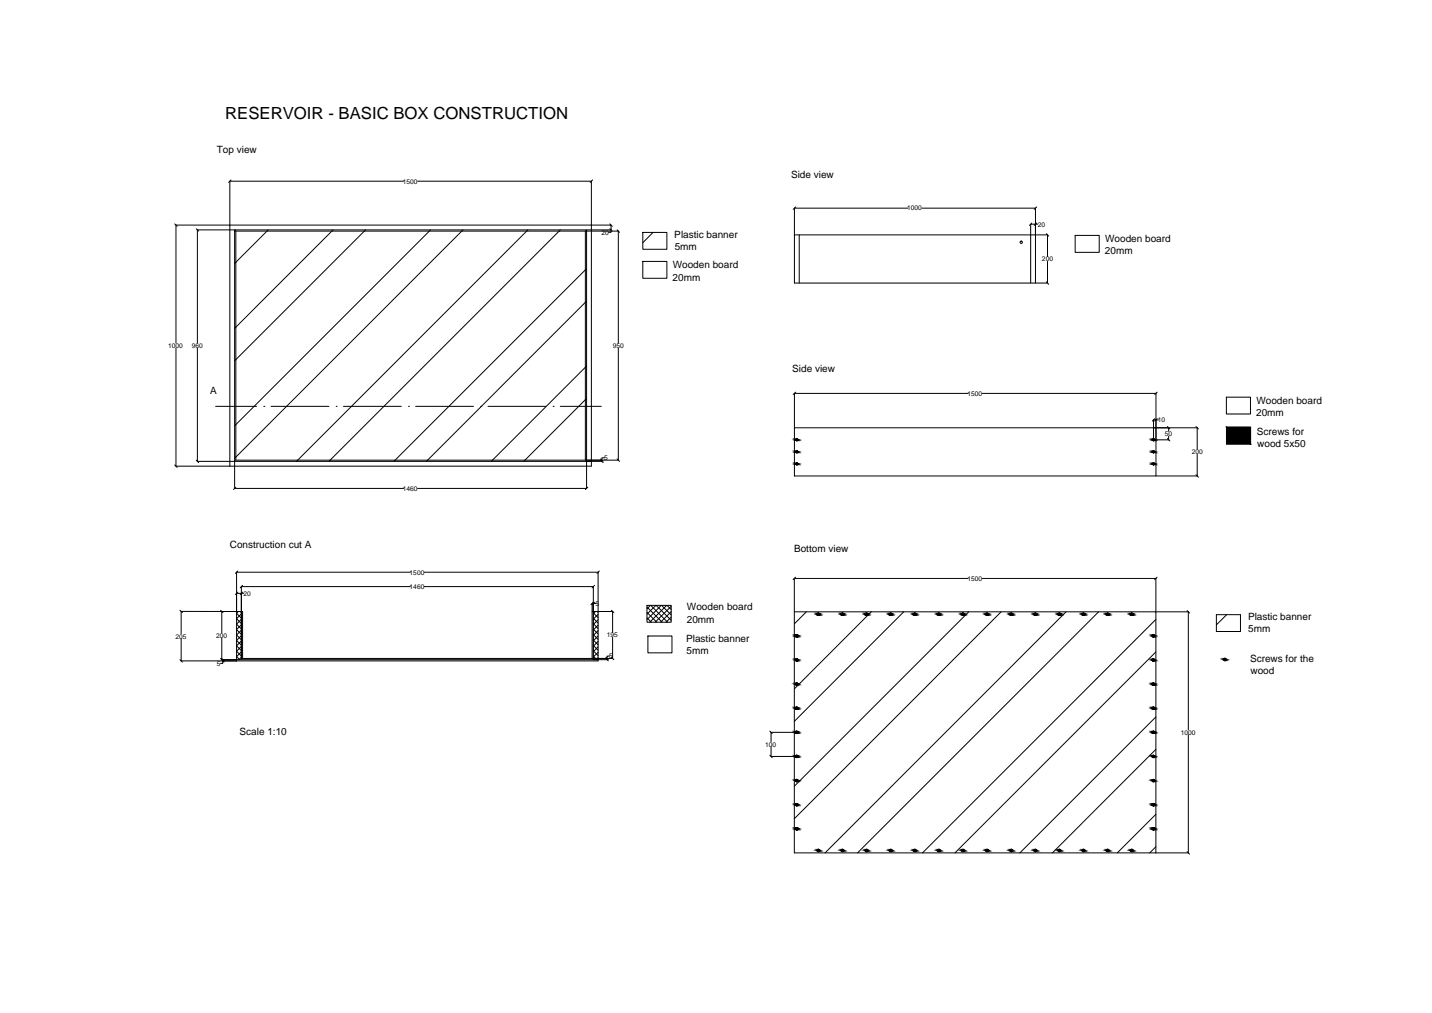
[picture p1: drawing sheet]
<svg xmlns="http://www.w3.org/2000/svg" width="594mm" height="420mm" viewBox="0 0 594 420" stroke-linecap="round" stroke-linejoin="round" font-family="sans-serif">
<!-- layer: Plywood -->
<g fill="none" stroke="#000" stroke-width=".41">
<path d="M167.4 75.2h-72.1v118.2M173.2 75.2h72.1v118.2h-172.3M73 93.4h180.5v1.9h-171.6v47M73 93.4v48.9M97.3 95.3v107.3h70.1M242.8 95.9h13.8M243.3 95.3v107.3h-70.1M253.5 95.3v1.1h-1M256.5 95.9v46.4M329.6 97.4h100v20h-100zM331.6 97.4v20M376.7 86.3h-47.1v11.1"/>
<path d="M382.5 86.3h47.1v11.1M429.6 97.4v-4.4h-2v24.4M429.6 93h.9M73 144.4v49M81.9 144.4v47h163.4M256.5 144.4v46.5M329.6 177.4h150v20h-150zM242.8 190.9h13.8M243.3 190.9h6.4v.5h-6.4M250.7 189.9h-1v1M98.1 273.6v-20h2v20M246.1 273.6v-20h2v20"/>
</g>
<!-- layer: koty -->
<g fill="none" stroke="#000" stroke-width=".41">
<path d="M97.3 95.9h146M97.8 95.3l-.5 .5M97.8 95.9v95M111.3 95.3l-14 14M138.2 95.3l-40.9 40.9M151.7 95.3l-54.4 54.4M178.6 95.3l-81.3 81.3M192.1 95.3l-94.8 94.8M219 95.3l-96 96.1M232.5 95.3l-96 96.1M242.8 95.9v95M429.6 97.4h5v9"/>
<path d="M446 97.6h10v7.1h-10zM243.3 111.4l-79.9 80M266.7 108.4h10v7h-10zM434.6 108.4v9h-5M243.3 124.9l-66.4 66.5M243.3 151.8l-39.5 39.6M243.3 165.3l-26 26.1M401.7 163.2l-72.1-.1v14.3M407.5 163.2l72.1-.1v19.3M478.6 177.4h18.1v9M480.6 174.2h-2v8.2h6.3l-.1-1.5M484.8 177.4v1.5"/>
<path d="M508.8 164.7h10v7h-10zM508.8 177.2h10v7h-10zM97.3 190.9h146M496.7 188.4v9h-17.1M170.2 237.3h-72.1v16.3h-22.9v9.2M176 237.3h72.1v16.3M401.6 239.9h-72.1v113.9h163.5M407.4 239.9h72.1v13.9h13.5M92 253.6v9M98.1 246.1h3M98.9 253.6l-.8 .8 2 2M99.6 253.6l.5 .5"/>
<path d="M100.1 253.6h.5v19.5M100.1 254.6l-2 2 2 2M100.1 256.9l-2 2 2 2M100.1 259.1l-2 2 2 2M170.2 243.3h-70.1v29.8h154.1M176 243.3h70.1v29.8M245.6 253.6v-3.3h.5v3.3M246.1 253.6h-.5v19.5M246.1 253.6h8.1M246.1 258.7l2 2M246.1 256.4l2 2.1M246.1 254.2l2 2"/>
<path d="M246.1 250.3h1.1M247.1 253.6l-1 1M247.8 253.6l.3 .4M248.1 254.8l-2 2M248.1 257.1l-2 2M248.1 259.3l-2 2M254.1 253.6v8.8M268.4 251.1h10v7h-10zM268.4 256.3l1.8 1.8M268.4 254l4.1 4.1M268.4 251.8l6.3 6.3M269.8 251.1l-1.4 1.4"/>
<path d="M270 251.1l7 7M272.1 251.1l-3.7 3.6M272.2 251.1l6.2 6.2M274.3 251.1l-5.9 5.9M274.5 251.1l3.9 3.9M276.6 251.1l-7 7M276.7 251.1l1.7 1.7M278.4 251.5l-6.6 6.6M278.4 253.7l-4.4 4.4M278.4 256l-2.1 2.1M329.5 253.8h150v100M334.5 253.8l-5 5"/>
<path d="M361.5 253.8l-32 31.9M374.9 253.8l-45.4 45.4M401.9 253.8l-72.4 72.3M415.3 253.8l-85.8 85.8M442.3 253.8l-100 100M455.8 253.8l-100.1 100M479.5 256.9l-96.8 96.9M493 253.8v48.9M75.2 264.9v9.2M92 264.6v9h159.9M92.4 273.6h5.7v.5h-5.7zM92.4 274.1v1h-.9"/>
<path d="M100.1 261.4l-2 2 2 2M100.1 263.6l-2 2 2 2M100.1 265.9l-2 2 2 1.9M100.1 268.1l-2 2 2 2M100.1 270.4l-2 1.9 1.4 1.3M100.1 272.6l-1 1M246.1 272.2l1.5 1.4M246.1 269.9l2 2M246.1 267.7l2 2M246.1 265.4l2 2M246.1 263.2l2 2M246.1 261l2 1.9"/>
<path d="M248.1 261.5l-2 2M248.1 263.8l-2 2M248.1 266l-2 2M248.1 268.3l-2 2M248.1 270.5l-2 2M248.1 272.8l-.8 .8M248.1 273.6v.5h-173M252.9 272.1h-1v1.5M254.1 264.4v8.7M268.8 263.8h10v7h-10zM479.5 270.4l-83.3 83.4M479.5 297.4l-56.4 56.4"/>
<path d="M479.5 310.8l-42.9 43M493 304.8v49M479.5 337.7l-16 16.1M479.5 351.2l-2.5 2.6"/>
<circle cx="330.6" cy="182.4" r=".4"/>
<circle cx="330.6" cy="187.4" r=".4"/>
<circle cx="330.6" cy="192.4" r=".4"/>
<circle cx="478.6" cy="192.4" r=".4"/>
<circle cx="478.6" cy="187.4" r=".4"/>
<circle cx="478.6" cy="182.4" r=".4"/>
</g>
<!-- layer: 0 -->
<g fill="none" stroke="#000" stroke-width=".41">
<path d="M95.9 74.6l-1.1 1.1M245.8 74.6l-1 1.1M72.5 92.9l1 1M81.4 94.9l1 1M253 92.9l1 1M253 94.9l1 1M256 95.3l1 1.1M266.7 96.4h10v7h-10zM270.9 96.4l-4.2 4.3M330.1 85.8l-1 1M428 92.5l-.9 1M430.1 85.8l-1 1"/>
<path d="M430.1 92.5l-1 1M434.1 96.9l1 1M434.1 116.9l1 1M330.1 162.7l-1 .9M479.1 173.7l-1 .9M480.1 162.7l-1 .9M480.1 173.7l-1 .9M484.3 176.9l1 1M496.2 176.9l1 1M72.5 192.8l1 1.1M81.4 190.9l1 1M249.2 190.9l1 1"/>
<path d="M249.2 190.3l1 1.1M256 190.3l1 1.1M484.3 181.9l1 1M496.2 196.9l1 1M97.8 202.1l-.9 .9M243.9 202.1l-1.1 .9M98.7 236.8l-1.1 1M248.6 236.8l-.9 1M330 239.4l-1 1M480 239.4l-1 1M74.6 253.1l1.1 1M91.5 253.1l1 1"/>
<path d="M98.7 245.6l-1.1 1M100.6 245.6l-.9 1M100.6 242.8l-.9 1M246.1 249.8l-1 1M246.6 249.8l-1 1M246.6 242.8l-1 1M253.7 253.1l.9 1M492.5 253.3l1 1M504.6 254.9h10v7h-10zM508.9 254.9l-4.3 4.3M74.6 273.6l1.1 1M91.5 273.1l1.4 1.5"/>
<path d="M91.9 273.1l1 1M251.4 273.1l1 1M251.4 272.6l1 1M253.7 272.6l.9 1M319.4 303.2l1 1.1M319.4 313.2l1 1.1M319.9 309.8l-.1 3.9h10.7M330.5 303.8h-10.7l.1 3.9M492.5 353.2l1 1.1"/>
<circle cx="423.7" cy="100.5" r=".49"/>
<circle cx="339.5" cy="254.8" r=".49"/>
<circle cx="349.5" cy="254.8" r=".49"/>
<circle cx="359.5" cy="254.8" r=".49"/>
<circle cx="369.6" cy="254.8" r=".49"/>
<circle cx="379.6" cy="254.8" r=".49"/>
<circle cx="389.5" cy="254.8" r=".49"/>
<circle cx="399.5" cy="254.8" r=".49"/>
<circle cx="409.5" cy="254.8" r=".49"/>
<circle cx="419.6" cy="254.8" r=".49"/>
<circle cx="429.5" cy="254.8" r=".49"/>
<circle cx="439.5" cy="254.8" r=".49"/>
<circle cx="449.5" cy="254.8" r=".49"/>
<circle cx="459.5" cy="254.8" r=".49"/>
<circle cx="469.6" cy="254.8" r=".49"/>
<circle cx="330.5" cy="273.7" r=".49"/>
<circle cx="330.5" cy="263.7" r=".49"/>
<circle cx="478.5" cy="263.7" r=".49"/>
<circle cx="478.5" cy="273.8" r=".49"/>
<circle cx="508.2" cy="273.5" r=".49"/>
<circle cx="330.5" cy="293.7" r=".49"/>
<circle cx="330.5" cy="283.8" r=".49"/>
<circle cx="478.5" cy="293.7" r=".49"/>
<circle cx="478.5" cy="283.8" r=".49"/>
<circle cx="330.5" cy="303.7" r=".49"/>
<circle cx="330.5" cy="313.7" r=".49"/>
<circle cx="478.5" cy="313.7" r=".49"/>
<circle cx="478.5" cy="303.7" r=".49"/>
<circle cx="330.5" cy="333.7" r=".49"/>
<circle cx="330.5" cy="323.7" r=".49"/>
<circle cx="478.5" cy="333.7" r=".49"/>
<circle cx="478.5" cy="323.8" r=".49"/>
<circle cx="330.5" cy="343.7" r=".49"/>
<circle cx="339.5" cy="352.8" r=".49"/>
<circle cx="349.5" cy="352.8" r=".49"/>
<circle cx="359.5" cy="352.8" r=".49"/>
<circle cx="369.6" cy="352.8" r=".49"/>
<circle cx="379.6" cy="352.8" r=".49"/>
<circle cx="389.5" cy="352.8" r=".49"/>
<circle cx="399.5" cy="352.8" r=".49"/>
<circle cx="409.5" cy="352.8" r=".49"/>
<circle cx="419.6" cy="352.8" r=".49"/>
<circle cx="429.5" cy="352.8" r=".49"/>
<circle cx="439.5" cy="352.8" r=".49"/>
<circle cx="449.5" cy="352.8" r=".49"/>
<circle cx="459.5" cy="352.8" r=".49"/>
<circle cx="469.6" cy="352.8" r=".49"/>
<circle cx="478.5" cy="343.7" r=".49"/>
</g>
<!-- layer: Plywood -->
<g fill="#000" stroke="#000" stroke-width=".41">
<path d="M330.4 182.8h.4zM330.4 187.8h.4zM330.4 192.8h.4zM330.4 182.1h.4zM330.4 187.1h.4zM330.4 192.1h.4zM478.2 182.6h.7zM478.2 187.6h.7zM478.2 192.6h.7zM478.4 182.1h.4zM478.4 187.1h.4zM478.4 192.1h.4z"/>
<path d="M330.2 182.2v.2h.8zM330.2 182.2l.8 .2z"/>
<path d="M330.2 187.2v.2h.8zM330.2 187.2l.8 .2z"/>
<path d="M330.2 192.2v.2h.8zM330.2 192.2l.8 .2z"/>
<path d="M330.2 182.2h.7zM330.4 182.1l.5 .1z"/>
<path d="M330.2 182.4l.7 .2zM330.2 182.4h.8z"/>
<path d="M330.2 187.2h.7zM330.4 187.1l.5 .1z"/>
<path d="M330.2 187.4l.7 .2zM330.2 187.4h.8l-.1 .2z"/>
<path d="M330.2 192.2h.7zM330.4 192.1l.5 .1z"/>
<path d="M330.2 192.4l.7 .2zM330.2 192.4h.8l-.1 .2z"/>
<path d="M330.2 182.6l.6 .2zM330.2 182.6h.7z"/>
<path d="M330.2 187.6l.6 .2zM330.2 187.6h.7z"/>
<path d="M330.2 192.6l.6 .2zM330.2 192.6h.7z"/>
<path d="M478.2 182.2v.2h.8zM478.2 182.2l.8 .2z"/>
<path d="M478.2 187.2v.2h.8zM478.2 187.2l.8 .2z"/>
<path d="M478.2 192.2v.2h.8zM478.2 192.2l.8 .2z"/>
<path d="M478.2 182.2h.7zM478.4 182.1l.5 .1z"/>
<path d="M478.2 182.4l.7 .2zM478.2 182.4h.8z"/>
<path d="M478.2 182.6l.6 .2zM478.4 182.8h.4z"/>
<path d="M478.2 187.2h.7zM478.4 187.1l.5 .1z"/>
<path d="M478.2 187.4l.7 .2zM478.2 187.4h.8l-.1 .2z"/>
<path d="M478.2 187.6l.6 .2zM478.4 187.8h.4z"/>
<path d="M478.2 192.2h.7zM478.4 192.1l.5 .1z"/>
<path d="M478.2 192.4l.7 .2zM478.2 192.4h.8l-.1 .2z"/>
<path d="M478.2 192.6l.6 .2zM478.4 192.8h.4z"/>
</g>
<!-- layer: koty -->
<path d="M508.8 177.2v7h10zM508.8 177.2h10v7z" fill="#000" stroke="#000" stroke-width=".41"/>
<path d="M89.5 168.5h16.9M109.4 168.5h.1M112.5 168.5h24M139.5 168.5h.1M142.5 168.5h24M169.5 168.5h.1M172.4 168.5h24M199.4 168.5h.1M202.5 168.5h24M229.5 168.5h.1M232.5 168.5h16.9" fill="none" stroke="#000" stroke-width=".41"/>
<!-- layer: 0 -->
<g fill="#000" stroke="#000" stroke-width=".41">
<path d="M339.3 255.2h.5zM339.3 254.4h.5zM349.3 255.2h.5zM349.3 254.4h.5zM359.3 255.2h.5zM359.3 254.4h.5zM369.3 255.2h.5zM369.3 254.4h.5zM379.3 255.2h.5zM379.3 254.4h.5zM389.3 255.2h.5zM389.3 254.4h.5z"/>
<path d="M399.3 255.2h.5zM399.3 254.4h.5zM409.3 255.2h.5zM409.3 254.4h.5zM419.3 255.2h.5zM419.3 254.4h.5zM429.3 255.2h.5zM429.3 254.4h.5zM439.3 255.2h.5zM439.3 254.4h.5zM449.3 255.2h.5zM449.3 254.4h.5z"/>
<path d="M459.3 255.2h.5zM459.3 254.4h.5zM469.1 255h.9zM469.3 254.4h.5zM330.1 264h.9zM330.1 274h.9l-.2 .2zM330.3 263.3h.5zM330.3 273.3h.5zM478.1 264h.8l-.1 .2zM478.1 274h.8l-.1 .2zM478.3 263.3h.5zM478.3 273.3h.5z"/>
<path d="M507.7 273.8h.9l-.2 .2zM507.9 273.1h.5zM330.1 284h.9l-.2 .2zM330.1 294h.9zM330.3 283.3h.5zM330.3 293.3h.5zM478.1 284h.8zM478.1 294h.8zM478.3 283.4h.5zM478.3 293.3h.5zM330.1 304h.9zM330.1 314h.9z"/>
<path d="M330.3 303.3h.5zM330.3 313.3h.5zM478.1 304h.8zM478.1 314h.8l-.1 .2zM478.3 303.3h.5zM478.3 313.3h.5zM330.1 324h.9l-.2 .2zM330.1 334h.9zM330.3 323.3h.5zM330.3 333.3h.5zM478.1 324h.8l-.1 .2zM478.1 334h.8z"/>
<path d="M478.3 323.3h.5zM478.3 333.3h.5zM330.1 344h.9zM330.3 343.3h.5zM339.3 353.2h.5zM339.3 352.3h.5zM349.1 353h.8l-.1 .2zM349.3 352.3h.5zM359.3 353.2h.5zM359.3 352.3h.5zM369.3 353.2h.5zM369.3 352.3h.5z"/>
<path d="M379.3 353.2h.5zM379.3 352.3h.5zM389.3 353.2h.5zM389.3 352.3h.5zM399.3 353.2h.5zM399.3 352.3h.5zM409.3 353.2h.5zM409.3 352.3h.5zM419.3 353.2h.5zM419.3 352.3h.5zM429.3 353.2h.5zM429.3 352.3h.5z"/>
<path d="M439.3 353.2h.5zM439.3 352.3h.5zM449.3 353.2h.5zM449.3 352.3h.5zM459.3 353.2h.5zM459.3 352.3h.5zM469.1 353h.9l-.2 .2zM469.3 352.3h.5zM478.1 344h.8zM478.3 343.3h.5z"/>
<path d="M339.1 254.5l-.1 .3h1zM339.1 254.5h.9v.3z"/>
<path d="M339.1 254.5h.9zM339.3 254.4l.7 .1z"/>
<path d="M339 254.8l.1 .2h.9zM339 254.8h1v.2z"/>
<path d="M339.1 255l.7 .2zM339.1 255h.9z"/>
<path d="M349.1 254.5l-.1 .3h1zM349.1 254.5h.8l.1 .3z"/>
<path d="M349.1 254.5h.8zM349.3 254.4l.6 .1z"/>
<path d="M349 254.8l.1 .2h.8zM349 254.8h1l-.1 .2z"/>
<path d="M349.1 255l.7 .2zM349.1 255h.8z"/>
<path d="M359.1 254.5l-.1 .3h1zM359.1 254.5h.9v.3z"/>
<path d="M359.1 254.5h.9zM359.3 254.4l.7 .1z"/>
<path d="M359 254.8l.1 .2h.9zM359 254.8h1v.2z"/>
<path d="M359.1 255l.7 .2zM359.1 255h.9z"/>
<path d="M369.1 254.5l-.1 .3h1zM369.1 254.5h.9v.3z"/>
<path d="M369.1 254.5h.9zM369.3 254.4l.7 .1z"/>
<path d="M369 254.8l.1 .2h.9zM369 254.8h1v.2z"/>
<path d="M369.1 255l.7 .2zM369.1 255h.9z"/>
<path d="M379.1 254.5l-.1 .3h1zM379.1 254.5h.9v.3z"/>
<path d="M379.1 254.5h.9zM379.3 254.4l.7 .1z"/>
<path d="M379 254.8l.1 .2h.9zM379 254.8h1v.2z"/>
<path d="M379.1 255l.7 .2zM379.1 255h.9z"/>
<path d="M389.1 254.5l-.1 .3h1zM389.1 254.5h.8l.1 .3z"/>
<path d="M389.1 254.5h.8zM389.3 254.4l.6 .1z"/>
<path d="M389 254.8l.1 .2h.8zM389 254.8h1l-.1 .2z"/>
<path d="M389.1 255l.7 .2zM389.1 255h.8z"/>
<path d="M399.1 254.5l-.1 .3h1zM399.1 254.5h.8l.1 .3z"/>
<path d="M399.1 254.5h.8zM399.3 254.4l.6 .1z"/>
<path d="M399 254.8l.1 .2h.8zM399 254.8h1l-.1 .2z"/>
<path d="M399.1 255l.7 .2zM399.1 255h.8z"/>
<path d="M409.1 254.5l-.1 .3h1zM409.1 254.5h.9v.3z"/>
<path d="M409.1 254.5h.9zM409.3 254.4l.7 .1z"/>
<path d="M409 254.8l.1 .2h.9zM409 254.8h1v.2z"/>
<path d="M409.1 255l.7 .2zM409.1 255h.9z"/>
<path d="M419.1 254.5l-.1 .3h1zM419.1 254.5h.9v.3z"/>
<path d="M419.1 254.5h.9zM419.3 254.4l.7 .1z"/>
<path d="M419 254.8l.1 .2h.9zM419 254.8h1v.2z"/>
<path d="M419.1 255l.7 .2zM419.1 255h.9z"/>
<path d="M429.1 254.5l-.1 .3h1zM429.1 254.5h.9v.3z"/>
<path d="M429.1 254.5h.9zM429.3 254.4l.7 .1z"/>
<path d="M429 254.8l.1 .2h.9zM429 254.8h1v.2z"/>
<path d="M429.1 255l.7 .2zM429.1 255h.9z"/>
<path d="M439.1 254.5l-.1 .3h1zM439.1 254.5h.8l.1 .3z"/>
<path d="M439.1 254.5h.8zM439.3 254.4l.6 .1z"/>
<path d="M439 254.8l.1 .2h.8zM439 254.8h1l-.1 .2z"/>
<path d="M439.1 255l.7 .2zM439.1 255h.8z"/>
<path d="M449.1 254.5l-.1 .3h1zM449.1 254.5h.8l.1 .3z"/>
<path d="M449.1 254.5h.8zM449.3 254.4l.6 .1z"/>
<path d="M449 254.8l.1 .2h.8zM449 254.8h1l-.1 .2z"/>
<path d="M449.1 255l.7 .2zM449.1 255h.8z"/>
<path d="M459.1 254.5l-.1 .3h1zM459.1 254.5h.9v.3z"/>
<path d="M459.1 254.5h.9zM459.3 254.4l.7 .1z"/>
<path d="M459 254.8l.1 .2h.9zM459 254.8h1v.2z"/>
<path d="M459.1 255l.7 .2zM459.1 255h.9z"/>
<path d="M469.1 254.5l-.1 .3h1zM469.1 254.5h.9v.3z"/>
<path d="M469.1 254.5h.9zM469.3 254.4l.7 .1z"/>
<path d="M469 254.8l.1 .2h.9zM469 254.8h1v.2z"/>
<path d="M469.1 255l.7 .2zM469.3 255.2h.5z"/>
<path d="M330.1 263.5l-.1 .3h1zM330.1 263.5h.9v.3z"/>
<path d="M330.1 273.5l-.1 .2h1zM330.1 273.5h.9v.2z"/>
<path d="M330.1 263.5h.9zM330.3 263.3l.7 .2z"/>
<path d="M330 263.8l.1 .2h.9zM330 263.8h1v.2z"/>
<path d="M330.1 264l.7 .2zM330.3 264.2h.5z"/>
<path d="M330.1 273.5h.9zM330.3 273.3l.7 .2z"/>
<path d="M330 273.7l.1 .3h.9zM330 273.7h1v.3z"/>
<path d="M330.1 274l.7 .2zM330.3 274.2h.5z"/>
<path d="M478.1 263.5l-.1 .3h1zM478.1 263.5h.8l.1 .3z"/>
<path d="M478.1 273.5l-.1 .3h1zM478.1 273.5h.8l.1 .3z"/>
<path d="M478.1 263.5h.8zM478.3 263.3l.6 .2z"/>
<path d="M478 263.8l.1 .2h.8zM478 263.8h1l-.1 .2z"/>
<path d="M478.1 264l.7 .2zM478.3 264.2h.5z"/>
<path d="M478.3 273.3l-.2 .2h.8zM478.3 273.3l.6 .2z"/>
<path d="M478 273.8l.9 .2zM478 273.8h1l-.1 .2z"/>
<path d="M478.1 274l.7 .2zM478.3 274.2h.5z"/>
<path d="M507.7 273.3l-.1 .2h1zM507.7 273.3l.9 .2z"/>
<path d="M507.9 273.1l-.2 .2h.9zM507.9 273.1l.7 .2z"/>
<path d="M507.6 273.5l.1 .3h.9zM507.6 273.5h1v.3z"/>
<path d="M507.7 273.8l.7 .2zM507.9 274h.5z"/>
<path d="M330.1 283.5l-.1 .3h1zM330.1 283.5h.9v.3z"/>
<path d="M330.1 293.5l-.1 .3h1zM330.1 293.5h.9v.3z"/>
<path d="M330.3 283.3l-.2 .2h.9zM330.3 283.3l.7 .2z"/>
<path d="M330 283.8l1 .2zM330 283.8h1v.2z"/>
<path d="M330.1 284l.7 .2zM330.3 284.2h.5z"/>
<path d="M330.3 293.3l-.2 .2h.9zM330.3 293.3l.7 .2z"/>
<path d="M330 293.8l.1 .2h.9zM330 293.8h1v.2z"/>
<path d="M330.1 294l.7 .2zM330.3 294.2h.5z"/>
<path d="M478.1 283.5l-.1 .3h1zM478.1 283.5h.8l.1 .3z"/>
<path d="M478.1 293.5l-.1 .3h1zM478.1 293.5h.8l.1 .3z"/>
<path d="M478.1 283.5h.8zM478.3 283.4l.6 .1z"/>
<path d="M478 283.8l.1 .2h.8zM478 283.8h1l-.1 .2z"/>
<path d="M478.1 284l.7 .2zM478.3 284.2h.5z"/>
<path d="M478.1 293.5h.8zM478.3 293.3l.6 .2z"/>
<path d="M478 293.8l.1 .2h.8zM478 293.8h1l-.1 .2z"/>
<path d="M478.1 294l.7 .2zM478.3 294.2h.5z"/>
<path d="M330.1 303.5l-.1 .3h1zM330.1 303.5h.9v.3z"/>
<path d="M330.1 313.5l-.1 .2h1zM330.1 313.5h.9v.2z"/>
<path d="M330.1 303.5h.9zM330.3 303.3l.7 .2z"/>
<path d="M330 303.8l.1 .2h.9zM330 303.8h1v.2z"/>
<path d="M330.1 304l.7 .2zM330.3 304.2h.5z"/>
<path d="M330.1 313.5h.9zM330.3 313.3l.7 .2z"/>
<path d="M330 313.7l.1 .3h.9zM330 313.7h1v.3z"/>
<path d="M330.1 314l.7 .2zM330.3 314.2h.5z"/>
<path d="M478.1 303.5l-.1 .3h1zM478.1 303.5h.8l.1 .3z"/>
<path d="M478.1 313.5l-.1 .2h1zM478.1 313.5h.8l.1 .2z"/>
<path d="M478.1 303.5h.8zM478.3 303.3l.6 .2z"/>
<path d="M478 303.8l.1 .2h.8zM478 303.8h1l-.1 .2z"/>
<path d="M478.1 304l.7 .2zM478.3 304.2h.5z"/>
<path d="M478.3 313.3l-.2 .2h.8zM478.3 313.3l.6 .2z"/>
<path d="M478 313.7l.1 .3h.8zM478 313.7h1l-.1 .3z"/>
<path d="M478.1 314l.7 .2zM478.3 314.2h.5z"/>
<path d="M330.1 323.5l-.1 .2h1zM330.1 323.5l.9 .2z"/>
<path d="M330.1 333.5l-.1 .3h1zM330.1 333.5h.9v.3z"/>
<path d="M330.3 323.3l-.2 .2h.9zM330.3 323.3l.7 .2z"/>
<path d="M330 323.7l.1 .3h.9zM330 323.7h1v.3z"/>
<path d="M330.1 324l.7 .2zM330.3 324.2h.5z"/>
<path d="M330.3 333.3l-.2 .2h.9zM330.3 333.3l.7 .2z"/>
<path d="M330 333.8l.1 .2h.9zM330 333.8h1v.2z"/>
<path d="M330.1 334l.7 .2zM330.3 334.2h.5z"/>
<path d="M478.1 323.5l-.1 .3h1zM478.1 323.5h.8l.1 .3z"/>
<path d="M478.1 333.5l-.1 .3h1zM478.1 333.5h.8l.1 .3z"/>
<path d="M478.3 323.3l-.2 .2h.8zM478.3 323.3l.6 .2z"/>
<path d="M478 323.8l.9 .2zM478 323.8h1l-.1 .2z"/>
<path d="M478.1 324l.7 .2zM478.3 324.2h.5z"/>
<path d="M478.1 333.5h.8zM478.3 333.3l.6 .2z"/>
<path d="M478 333.8l.1 .2h.8zM478 333.8h1l-.1 .2z"/>
<path d="M478.1 334l.7 .2zM478.3 334.2h.5z"/>
<path d="M330.1 343.5l-.1 .3h1zM330.1 343.5h.9v.3z"/>
<path d="M330.1 343.5h.9zM330.3 343.3l.7 .2z"/>
<path d="M330 343.8l.1 .2h.9zM330 343.8h1v.2z"/>
<path d="M330.1 344l.7 .2zM330.3 344.2h.5z"/>
<path d="M339.1 352.5l-.1 .3h1zM339.1 352.5h.9v.3z"/>
<path d="M339.3 352.3l-.2 .2h.9zM339.3 352.3l.7 .2z"/>
<path d="M339 352.8l1 .2zM339 352.8h1v.2z"/>
<path d="M339.1 353l.7 .2zM339.1 353h.9l-.2 .2z"/>
<path d="M349.1 352.5l-.1 .3h1zM349.1 352.5h.8l.1 .3z"/>
<path d="M349.3 352.3l-.2 .2h.8zM349.3 352.3l.6 .2z"/>
<path d="M349 352.8l.9 .2zM349 352.8h1l-.1 .2z"/>
<path d="M349.1 353l.7 .2zM349.3 353.2h.5z"/>
<path d="M359.1 352.5l-.1 .3h1zM359.1 352.5h.9v.3z"/>
<path d="M359.3 352.3l-.2 .2h.9zM359.3 352.3l.7 .2z"/>
<path d="M359 352.8l1 .2zM359 352.8h1v.2z"/>
<path d="M359.1 353l.7 .2zM359.1 353h.9l-.2 .2z"/>
<path d="M369.1 352.5l-.1 .3h1zM369.1 352.5h.9v.3z"/>
<path d="M369.1 352.5h.9l-.7-.2zM369.3 352.3l.7 .2z"/>
<path d="M369 352.8l1 .2zM369 352.8h1v.2z"/>
<path d="M369.1 353l.7 .2zM369.1 353h.9l-.2 .2z"/>
<path d="M379.1 352.5l-.1 .3h1zM379.1 352.5h.9v.3z"/>
<path d="M379.3 352.3l-.2 .2h.9zM379.3 352.3l.7 .2z"/>
<path d="M379 352.8l1 .2zM379 352.8h1v.2z"/>
<path d="M379.1 353l.7 .2zM379.1 353h.9l-.2 .2z"/>
<path d="M389.1 352.5l-.1 .3h1zM389.1 352.5h.8l.1 .3z"/>
<path d="M389.3 352.3l-.2 .2h.8zM389.3 352.3l.6 .2z"/>
<path d="M389 352.8l.9 .2zM389 352.8h1l-.1 .2z"/>
<path d="M389.1 353l.7 .2zM389.1 353h.8l-.1 .2z"/>
<path d="M399.1 352.5l-.1 .3h1zM399.1 352.5h.8l.1 .3z"/>
<path d="M399.3 352.3l-.2 .2h.8zM399.3 352.3l.6 .2z"/>
<path d="M399 352.8l.9 .2zM399 352.8h1l-.1 .2z"/>
<path d="M399.1 353l.7 .2zM399.1 353h.8l-.1 .2z"/>
<path d="M409.1 352.5l-.1 .3h1zM409.1 352.5h.9v.3z"/>
<path d="M409.1 352.5h.9l-.7-.2zM409.3 352.3l.7 .2z"/>
<path d="M409 352.8l1 .2zM409 352.8h1v.2z"/>
<path d="M409.1 353l.7 .2zM409.1 353h.9l-.2 .2z"/>
<path d="M419.1 352.5l-.1 .3h1zM419.1 352.5h.9v.3z"/>
<path d="M419.1 352.5h.9l-.7-.2zM419.3 352.3l.7 .2z"/>
<path d="M419 352.8l1 .2zM419 352.8h1v.2z"/>
<path d="M419.1 353l.7 .2zM419.1 353h.9l-.2 .2z"/>
<path d="M429.1 352.5l-.1 .3h1zM429.1 352.5h.9v.3z"/>
<path d="M429.3 352.3l-.2 .2h.9zM429.3 352.3l.7 .2z"/>
<path d="M429 352.8l1 .2zM429 352.8h1v.2z"/>
<path d="M429.1 353l.7 .2zM429.1 353h.9l-.2 .2z"/>
<path d="M439.1 352.5l-.1 .3h1zM439.1 352.5h.8l.1 .3z"/>
<path d="M439.3 352.3l-.2 .2h.8zM439.3 352.3l.6 .2z"/>
<path d="M439 352.8l.9 .2zM439 352.8h1l-.1 .2z"/>
<path d="M439.1 353l.7 .2zM439.1 353h.8l-.1 .2z"/>
<path d="M449.1 352.5l-.1 .3h1zM449.1 352.5h.8l.1 .3z"/>
<path d="M449.3 352.3l-.2 .2h.8zM449.3 352.3l.6 .2z"/>
<path d="M449 352.8l.9 .2zM449 352.8h1l-.1 .2z"/>
<path d="M449.1 353l.7 .2zM449.1 353h.8l-.1 .2z"/>
<path d="M459.1 352.5l-.1 .3h1zM459.1 352.5h.9v.3z"/>
<path d="M459.1 352.5h.9l-.7-.2zM459.3 352.3l.7 .2z"/>
<path d="M459 352.8l1 .2zM459 352.8h1v.2z"/>
<path d="M459.1 353l.7 .2zM459.1 353h.9l-.2 .2z"/>
<path d="M469.1 352.5l-.1 .3h1zM469.1 352.5h.9v.3z"/>
<path d="M469.1 352.5h.9l-.7-.2zM469.3 352.3l.7 .2z"/>
<path d="M469 352.8l1 .2zM469 352.8h1v.2z"/>
<path d="M469.1 353l.7 .2zM469.3 353.2h.5z"/>
<path d="M478.1 343.5l-.1 .3h1zM478.1 343.5h.8l.1 .3z"/>
<path d="M478.1 343.5h.8zM478.3 343.3l.6 .2z"/>
<path d="M478 343.8l.1 .2h.8zM478 343.8h1l-.1 .2z"/>
<path d="M478.1 344l.7 .2zM478.3 344.2h.5z"/>
</g>
<text font-size="6.9" x="93.4" y="49.4">RESERVOIR - BASIC BOX CONSTRUCTION</text>
<g font-size="4.1">
<text x="89.9" y="63.4">Top view</text>
<text x="328.2" y="73.6">Side view</text>
<text x="279.8" y="98.7">Plastic banner</text>
<text x="458.5" y="100.6">Wooden board</text>
<text x="279.9" y="103.7">5mm</text>
<text x="458.4" y="105.6">20mm</text>
<text x="279.1" y="111.3">Wooden board</text>
<text x="279" y="116.3">20mm</text>
<text x="328.7" y="154.2">Side view</text>
<text x="87.2" y="163.4">A</text>
<text x="521.2" y="167.6">Wooden board</text>
<text x="521.1" y="172.6">20mm</text>
<text x="521.4" y="180.5">Screws for</text>
<text x="521.6" y="185.5">wood 5x50</text>
<text x="95.3" y="227.4">Construction cut A</text>
<text x="329.4" y="229">Bottom view</text>
<text x="285" y="253.2">Wooden board</text>
<text x="517.8" y="257.2">Plastic banner</text>
<text x="284.9" y="258.2">20mm</text>
<text x="517.9" y="262.2">5mm</text>
<text x="284.7" y="266.4">Plastic banner</text>
<text x="284.8" y="271.4">5mm</text>
<text x="518.6" y="274.5">Screws for the</text>
<text x="518.8" y="279.5">wood</text>
<text x="99.4" y="304.7">Scale 1:10</text>
</g>
<g font-size="2.8">
<text x="167.1" y="76.1">1500</text>
<text x="376.4" y="87.3">1000</text>
<text x="430.5" y="94">20</text>
<text x="249.5" y="97.3">20</text>
<text x="432.3" y="108.4">200</text>
<text x="69.8" y="144.3">1000</text>
<text x="79.6" y="144.3">960</text>
<text x="254.2" y="144.3">950</text>
<text x="401.4" y="164.1">1500</text>
<text x="480.3" y="175.1">10</text>
<text x="483.3" y="180.9">50</text>
<text x="250.6" y="190.9">5</text>
<text x="494.4" y="188.4">200</text>
<text x="167.1" y="203.6">1460</text>
<text x="169.9" y="238.3">1500</text>
<text x="169.9" y="244.3">1460</text>
<text x="401.3" y="240.9">1500</text>
<text x="101.1" y="247.1">20</text>
<text x="247" y="251.3">5</text>
<text x="72.8" y="264.9">205</text>
<text x="89.7" y="264.6">200</text>
<text x="251.7" y="264.3">195</text>
<text x="252.8" y="273.1">5</text>
<text x="90" y="276.1">5</text>
<text x="489.8" y="304.7">1000</text>
<text x="317.5" y="309.7">100</text>
</g>
</svg>
